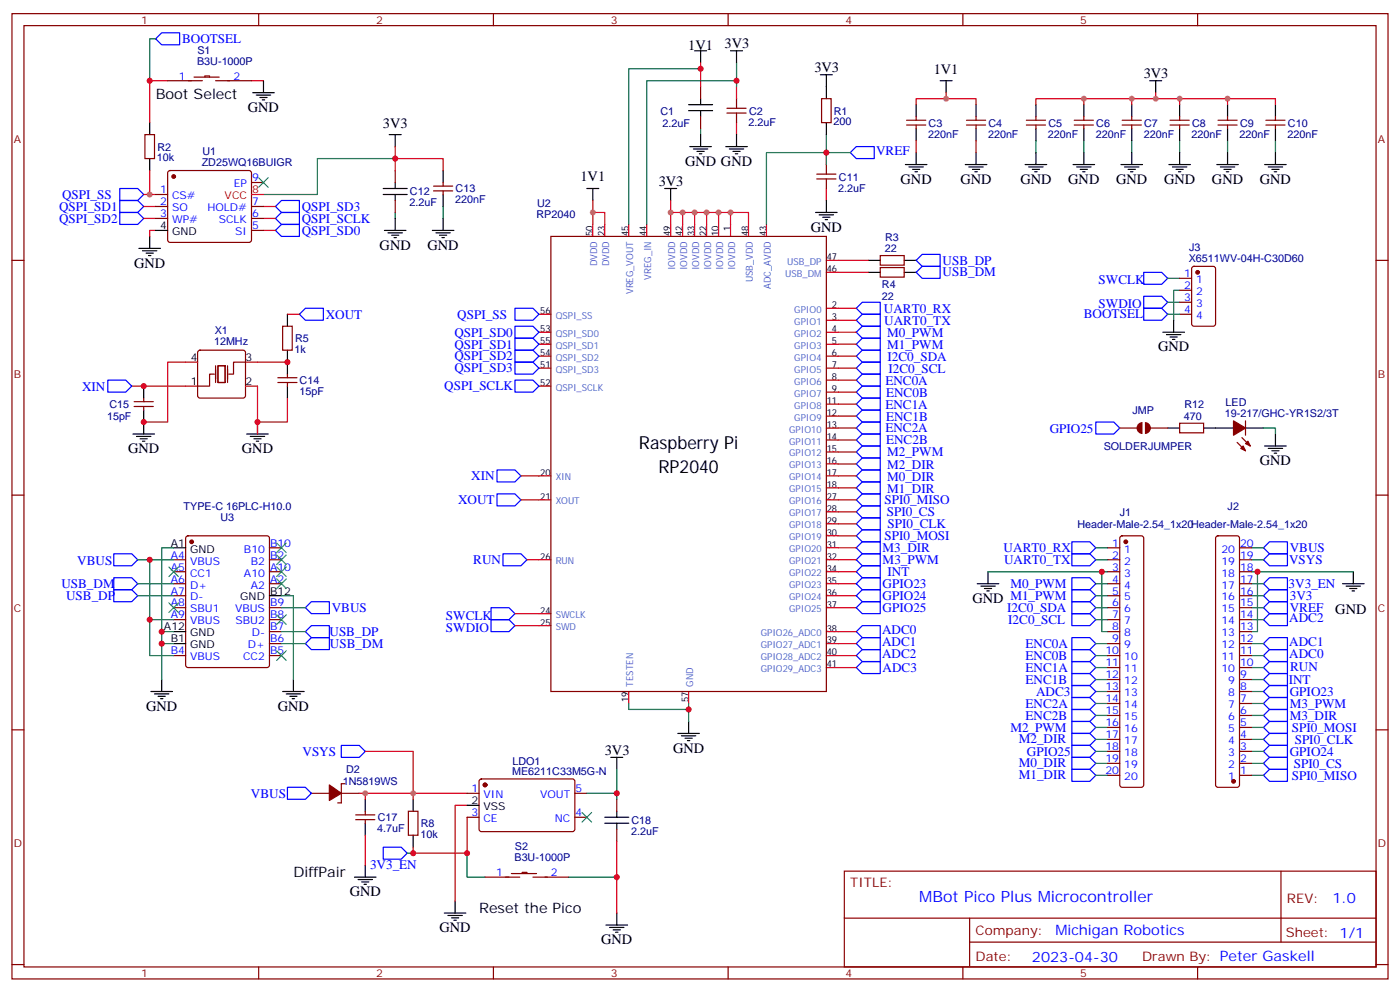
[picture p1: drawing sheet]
<svg xmlns="http://www.w3.org/2000/svg" width="412mm" height="292mm" viewBox="0 0 412 292" stroke-linecap="round" stroke-linejoin="round" font-family="sans-serif">
<g fill="none" stroke="#870000" stroke-width=".35">
<path d="M3.5 4h405.4v284.4h-405.4zM7.1 7.5h398.2v277.3h-398.2zM76.2 4v3.5M145.3 4v3.5M214.5 4v3.5M283.6 4v3.5M352.8 4v3.5M42.7 39.7h2.8v7h-2.8zM206.4 25.5v3.6M206.4 34.4v3.5M214.1 33.3h5.7M214.1 31.9h5.7"/>
<path d="M217 29.1v2.8M217 33.3v2.8M242 29.1h2.8v7h-2.8zM267.1 36.8h5.6M267.1 35.4h5.6M269.9 34.4v1M269.9 36.8v1.1M284.7 36.8h5.6M284.7 35.4h5.6M287.5 34.4v1M287.5 36.8v1.1M302.3 36.8h5.7"/>
<path d="M302.3 35.4h5.7M305.2 34.4v1M305.2 36.8v1.1M316.4 36.8h5.7M316.4 35.4h5.7M319.3 34.4v1M319.3 36.8v1.1M330.6 36.8h5.6M330.6 35.4h5.6M333.4 34.4v1M333.4 36.8v1.1M344.7 36.8h5.6"/>
<path d="M344.7 35.4h5.6M347.5 34.4v1M347.5 36.8v1.1M358.8 36.8h5.6M358.8 35.4h5.6M361.6 34.4v1M361.6 36.8v1.1M372.9 36.8h5.6M372.9 35.4h5.6M375.7 34.4v1M375.7 36.8v1.1M45.9 57.3h3.5"/>
<path d="M49.6 50.4l.5-.2h23.3l.5 .2 .2 .5v19.8l-.3 .5-.4 .2h-23.3l-.5-.2-.2-.5v-19.8zM74.1 53.8h3.5M116.4 50.2v3.6M116.4 59.1v3.5M127.7 56.2h5.6M127.7 54.8h5.6M130.5 53.8v1M130.5 56.2v1.1M240.6 52.7h5.6M240.6 51.3h5.6M243.4 48.5v2.8M243.4 52.7v2.8"/>
<path d="M3.5 76.7h3.6M45.9 60.8h3.5M45.9 64.3h3.5M74.1 60.8h3.5M74.1 64.3h3.5M74.1 67.9h3.5M162.3 69.6h81.1v134.1h-81.1zM259.3 78.8h7v2.8h-7zM259.3 75.3h7v2.8h-7zM405.3 76.7h3.6M83.3 96.1h2.8v7.1h-2.8zM39.5 119.7h5.7"/>
<path d="M39.5 118.3h5.7M42.3 117.3v1M42.3 119.7v1.1M58.4 103.4l.5-.2h12.7l.5 .2 .2 .5v12.7l-.2 .5-.5 .2h-12.7l-.5-.3-.2-.4v-12.7zM63.1 110.2h-1.4v3.5h-3.5M63.5 107.7v5M64.2 107.7h2.1v5h-2.1zM67 107.7v5M72.3 106.7h-3.5v3.5h-1.4M81.8 112.7h5.7M81.8 111.3h5.7M84.7 110.2v1.1"/>
<path d="M84.7 112.7v1M329.8 126.1h5.3M338.7 126.1h5.3M347.5 124.7h7v2.8h-7zM364.4 130.3l2.5 2.5M365.8 128.9l2.5 2.5M366.9 124v4.2M3.5 145.8h3.6M405.3 145.8h3.6M3.5 215h3.6M405.3 215h3.6M91.7 233.7h5.3"/>
<path d="M100.5 233.7h5.3M101.6 230.9h-1.1v5.6h-1M107.6 239v1M120.3 239h2.8v7h-2.8zM137.6 233.7h3.5M141.3 229.7l.5-.3 27.1 .1 .4 .7v14.3l-.7 .5-27.1-.1-.4-.6v-14.1zM169.3 233.7h3.6M181.7 235.4v3.6M104.8 241.4h5.6M104.8 240h5.6M107.6 241.4v1.1M137.6 240.7h3.5"/>
<path d="M169.3 240.7h3.6M181.7 244.3v3.5M248.7 256.6h156.6v28.2h-156.6zM377.3 256.6v20.9M248.7 270.5h156.5M285.6 277.5h119.6M285.6 270.5v14.1M3.5 284.1h3.6M76.2 284.8v3.6M145.3 284.8v3.6M214.5 284.8v3.6M283.6 284.8v3.6"/>
<path d="M352.8 284.8v3.6M405.3 284.1h3.6"/>
</g>
<g fill="none" stroke="#008700" stroke-width=".35">
<path d="M217 18.5v7M206.4 20.2h-21.2v45.9M206.4 37.9v1.8M217 23.8h-26.5v42.3M243.4 39.7v8.8M116.4 46.7h-22.9v10.6h-15.9M250.5 44.9h-24.7v21.2M305.2 41.4v3.5M319.3 41.4v3.5M333.4 41.4v3.5M347.5 41.4v3.5M361.6 41.4v3.5"/>
<path d="M375.7 41.4v3.5M116.4 62.6v1.7M130.5 60.8v3.5M372.2 126.1h3.5v1.7M291 168.4h35.3M322.8 179h3.5M322.8 175.5h3.5M322.8 171.9h3.5M322.8 164.9h3.5M322.8 161.4h3.5M324.6 168.4v17.7h1.7M368.7 179h3.5"/>
<path d="M368.7 175.5h3.5M368.7 171.9h3.5M368.7 164.9h3.5M368.7 161.4h3.5M368.7 168.4h29.9M370.4 168.4v17.7h-1.7M322.8 196.6h3.5M322.8 193.1h3.5M322.8 189.6h3.5M322.8 182.5h3.5M368.7 196.6h3.5M368.7 193.1h3.5"/>
<path d="M368.7 189.6h3.5M368.7 182.5h3.5M322.8 217.8h3.5M322.8 214.3h3.5M322.8 210.7h3.5M322.8 207.2h3.5M322.8 200.2h3.5M322.8 203.7h3.5M368.7 217.8h3.5M368.7 214.3h3.5M368.7 210.7h3.5M368.7 207.2h3.5"/>
<path d="M368.7 200.2h3.5M368.7 203.7h3.5M172.9 233.7h8.8v1.7M181.7 226.6v7.1M322.8 228.4h3.5M322.8 224.9h3.5M322.8 221.3h3.5M368.7 228.4h3.5M368.7 224.9h3.5M368.7 221.3h3.5M119.9 251.3h1.8M137.6 251.3v7.1h5.3"/>
</g>
<g fill="none" stroke="#00f" stroke-width=".35">
<path d="M35.3 59.1h5.3l1.7 1.7-1.7 1.8h-5.3zM35.3 55.5h5.3l1.7 1.8-1.7 1.8h-5.3zM250.5 44.9l1.7-1.7h5.3v3.5h-5.3zM35.3 62.6h5.3l1.7 1.7-1.7 1.8h-5.3zM81.1 60.8l1.8-1.7h5.3v3.5h-5.3zM81.1 67.9l1.8-1.8h5.3v3.5h-5.3zM82.9 62.6h5.3v3.5h-5.3l-1.8-1.8zM271.6 74.9h5.3v3.6h-5.3l-1.7-1.8zM271.6 78.5h5.3v3.5h-5.3l-1.7-1.8zM88.2 92.6l1.8-1.8h5.2v3.5h-5.2zM151.7 90.8h5.3l1.7 1.8-1.7 1.7h-5.3zM151.7 96.1h5.3l1.7 1.8-1.7 1.7h-5.3z"/>
<path d="M151.7 99.6h5.3l1.7 1.8-1.7 1.8h-5.3zM252.2 90.8l1.8-1.8h5.3v3.6h-5.3zM252.2 94.3l1.8-1.7h5.3v3.5h-5.3zM252.2 97.9l1.8-1.8h5.3v3.5h-5.3zM31.7 112h5.3l1.8 1.7-1.8 1.8h-5.3zM151.7 106.7h5.3l1.7 1.7-1.7 1.8h-5.3zM151.7 112h5.3l1.7 1.7-1.7 1.8h-5.3zM151.7 103.2h5.3l1.7 1.7-1.7 1.8h-5.3zM252.2 101.4l1.8-1.8h5.3v3.6h-5.3zM252.2 104.9l1.8-1.7h5.3v3.5h-5.3zM252.2 108.4l1.8-1.7h5.3v3.5h-5.3zM252.2 115.5l1.8-1.8h5.3v3.6h-5.3z"/>
<path d="M252.2 119l1.8-1.7h5.3v3.5h-5.3zM254 110.2h5.3v3.5h-5.3l-1.8-1.7zM146.4 138.4h5.3l1.8 1.8-1.8 1.8h-5.3zM252.2 122.6l1.8-1.8h5.3v3.5h-5.3zM252.2 126.1l1.8-1.8h5.3v3.5h-5.3zM252.2 129.6l1.8-1.8h5.3v3.6h-5.3zM252.2 133.1l1.8-1.7h5.3v3.5h-5.3zM252.2 136.7l1.8-1.8h5.3v3.5h-5.3zM322.8 124.3h5.3l1.7 1.8-1.7 1.7h-5.3zM146.4 145.5h5.3l1.8 1.7-1.8 1.8h-5.3zM252.2 140.2l1.8-1.8h5.3v3.6h-5.3zM252.2 143.7l1.8-1.7h5.3v3.5h-5.3z"/>
<path d="M252.2 147.2l1.8-1.7h5.3v3.5h-5.3zM252.2 150.8l1.8-1.8h5.3v3.5h-5.3zM252.2 157.8l1.8-1.7h5.3v3.5h-5.3zM254 152.5h5.3v3.6h-5.3l-1.8-1.8zM315.7 159.6h5.3l1.8 1.8-1.8 1.7h-5.3zM373.9 159.6h5.3v3.5h-5.3l-1.7-1.7zM90 179l1.7-1.8h5.3v3.6h-5.3zM144.6 179h5.3l1.8 1.8-1.8 1.7h-5.3zM148.2 163.1h5.3l1.7 1.8-1.7 1.8h-5.3zM252.2 161.4l1.8-1.8h5.3v3.5h-5.3zM252.2 164.9l1.8-1.8h5.3v3.6h-5.3zM252.2 168.4l1.8-1.7h5.3v3.5h-5.3z"/>
<path d="M252.2 179l1.8-1.8h5.3v3.6h-5.3zM252.2 175.5l1.8-1.8h5.3v3.5h-5.3zM254 170.2h5.3v3.5h-5.3l-1.8-1.8zM315.7 163.1h5.3l1.8 1.8-1.8 1.8h-5.3zM315.7 170.2h5.3l1.8 1.7-1.8 1.8h-5.3zM315.7 173.7h5.3l1.8 1.8-1.8 1.7h-5.3zM315.7 177.2h5.3l1.8 1.8-1.8 1.8h-5.3zM372.2 164.9l1.7-1.8h5.3v3.6h-5.3zM372.2 179l1.7-1.8h5.3v3.6h-5.3zM373.9 170.2h5.3v3.5h-5.3l-1.7-1.8zM373.9 173.7h5.3v3.5h-5.3l-1.7-1.7zM90 189.6l1.7-1.8h5.3v3.5h-5.3z"/>
<path d="M90 186.1l1.7-1.8h5.3v3.5h-5.3zM144.6 182.5h5.3l1.8 1.8-1.8 1.8h-5.3zM252.2 186.1l1.8-1.8h5.3v3.5h-5.3zM252.2 189.6l1.8-1.8h5.3v3.5h-5.3zM252.2 193.1l1.8-1.8h5.3v3.6h-5.3zM252.2 196.6l1.8-1.7h5.3v3.5h-5.3zM315.7 180.8h5.3l1.8 1.7-1.8 1.8h-5.3zM315.7 187.8h5.3l1.8 1.8-1.8 1.7h-5.3zM315.7 191.3h5.3l1.8 1.8-1.8 1.8h-5.3zM315.7 194.9h5.3l1.8 1.7-1.8 1.8h-5.3zM315.7 198.4h5.3l1.8 1.8-1.8 1.7h-5.3zM372.2 196.6l1.7-1.7h5.3v3.5h-5.3z"/>
<path d="M372.2 189.6l1.7-1.8h5.3v3.5h-5.3zM372.2 182.5l1.7-1.7h5.3v3.5h-5.3zM373.9 191.3h5.3v3.6h-5.3l-1.7-1.8zM100.5 219.6h5.3l1.8 1.7-1.8 1.8h-5.3zM315.7 205.5h5.3l1.8 1.7-1.8 1.8h-5.3zM315.7 209h5.3l1.8 1.7-1.8 1.8h-5.3zM315.7 212.5h5.3l1.8 1.8-1.8 1.7h-5.3zM315.7 216h5.3l1.8 1.8-1.8 1.8h-5.3zM315.7 201.9h5.3l1.8 1.8-1.8 1.8h-5.3zM315.7 219.6h5.3l1.8 1.7-1.8 1.8h-5.3zM372.2 214.3l1.7-1.8h5.3v3.5h-5.3zM372.2 210.7l1.7-1.7h5.3v3.5h-5.3z"/>
<path d="M372.2 200.2l1.7-1.8h5.3v3.5h-5.3zM373.9 216h5.3v3.6h-5.3l-1.7-1.8zM373.9 205.5h5.3v3.5h-5.3l-1.7-1.8zM373.9 201.9h5.3v3.6h-5.3l-1.7-1.8zM315.7 223.1h5.3l1.8 1.8-1.8 1.7h-5.3zM315.7 226.6h5.3l1.8 1.8-1.8 1.8h-5.3zM372.2 228.4l1.7-1.8h5.3v3.6h-5.3zM372.2 224.9l1.7-1.8h5.3v3.5h-5.3zM372.2 221.3l1.7-1.7h5.3v3.5h-5.3zM112.9 249.6h5.3l1.7 1.7-1.7 1.8h-5.3z"/>
</g>
<g fill="#870000" stroke="#870000" stroke-width=".35">
<path d="M97 231.2l3.5 2.5-3.5 2.1z"/>
<path d="M363.4 124l3.5 2.1-3.5 2.1z"/>
<path d="M366.9 130.7l.7-.7 .7 1.4z"/>
<path d="M366.2 131.4l.7 1.4-1.4-.7z"/>
<circle cx="142.9" cy="231.2" r=".53"/>
<circle cx="51.2" cy="52" r=".53"/>
</g>
<g fill="none" stroke="#000" stroke-width=".35">
<path d="M204.6 15h3.5M206.4 15v3.5M215.2 15h3.5M217 15v3.5M44.1 36.1v3.6M74.4 27.3h6.4M75.5 28h4.2M76.6 28.7h2.1M77.3 29.4h.7M77.6 23.8v3.5M114.7 39.7h3.5M116.4 39.7v3.5"/>
<path d="M202.8 32.6h7.1M202.8 30.8h7.1M206.4 29.1v1.7M206.4 32.6v1.8M206.4 39.7v3.5M217 39.7v3.5M241.7 22h3.5M243.4 22v7.1M243.4 36.1v3.6M269.9 30.8v3.6M269.9 37.9v3.5M276.9 23.8h3.6"/>
<path d="M278.7 23.8v3.5M287.5 30.8v3.6M287.5 37.9v3.5M305.2 30.8v3.6M305.2 37.9v3.5M319.3 30.8v3.6M319.3 37.9v3.5M333.4 30.8v3.6M333.4 37.9v3.5M338.7 23.8h3.5M340.4 23.8v3.5M347.5 30.8v3.6"/>
<path d="M347.5 37.9v3.5M361.6 30.8v3.6M361.6 37.9v3.5M375.7 30.8v3.6M375.7 37.9v3.5M44.1 46.7v3.5M112.9 57.3h7M112.9 55.5h7M116.4 53.8v1.7M116.4 57.3v1.8M130.5 50.2v3.6M130.5 57.3v3.5"/>
<path d="M172.9 55.5h3.5M174.6 55.5v3.6M195.8 55.5h3.5M197.6 55.5v3.6M203.2 43.2h6.3M204.3 43.9h4.2M205.3 44.6h2.1M206 45.3h.7M213.8 43.2h6.3M214.8 43.9h4.3M215.9 44.6h2.1M216.6 45.3h.7"/>
<path d="M243.4 59.1v3.5M266.7 48.5h6.3M267.8 49.2h4.2M268.8 49.9h2.1M269.5 50.6h.7M269.9 44.9v3.6M284.3 48.5h6.4M285.4 49.2h4.2M286.5 49.9h2.1M287.2 50.6h.7M287.5 44.9v3.6M302 48.5h6.3"/>
<path d="M303 49.2h4.3M304.1 49.9h2.1M304.8 50.6h.7M305.2 44.9v3.6M316.1 48.5h6.3M317.1 49.2h4.3M318.2 49.9h2.1M318.9 50.6h.7M319.3 44.9v3.6M330.2 48.5h6.3M331.3 49.2h4.2M332.3 49.9h2.1"/>
<path d="M333 50.6h.7M333.4 44.9v3.6M344.3 48.5h6.4M345.4 49.2h4.2M346.4 49.9h2.1M347.1 50.6h.7M347.5 44.9v3.6M358.4 48.5h6.4M359.5 49.2h4.2M360.5 49.9h2.2M361.2 50.6h.7M361.6 44.9v3.6"/>
<path d="M372.5 48.5h6.4M373.6 49.2h4.2M374.6 49.9h2.2M375.4 50.6h.7M375.7 44.9v3.6M40.9 73.2h6.4M42 73.9h4.2M43 74.6h2.2M43.7 75.3h.7M44.1 69.6v3.6M45.9 67.9h3.5M113.2 67.9h6.4"/>
<path d="M114.3 68.6h4.2M115.4 69.3h2.1M116.1 70h.7M116.4 64.3v3.6M127.4 67.9h6.3M128.4 68.6h4.2M129.5 69.3h2.1M130.2 70h.7M130.5 64.3v3.6M240.2 62.6h6.4M241.3 63.3h4.2M242.4 64h2.1"/>
<path d="M243.1 64.7h.7M255.8 76.7h3.5M266.3 76.7h3.6M84.7 92.6v3.5M255.8 80.2h3.5M266.3 80.2h3.6M42.3 113.7v3.6M84.7 103.2v7M84.7 113.7v3.6M39.2 127.8h6.3M40.2 128.6h4.2M41.3 129.3h2.1"/>
<path d="M42 130h.7M42.3 120.8v7M72.7 127.8h6.3M73.7 128.6h4.3M74.8 129.3h2.1M75.5 130h.7M75.8 124.3v3.5M344 126.1h3.5M354.5 126.1h8.9M366.9 126.1h5.3M372.5 131.4h6.4M373.6 132.1h4.2"/>
<path d="M374.6 132.8h2.2M375.4 133.5h.7M375.7 127.8v3.6M287.9 171.9h6.3M288.9 172.6h4.3M290 173.4h2.1M290.7 174.1h.7M291 168.4v3.5M395.5 171.9h6.3M396.5 172.6h4.3M397.6 173.4h2.1M398.3 174.1h.7"/>
<path d="M398.6 168.4v3.5M44.4 203.7h6.4M45.5 204.4h4.2M46.6 205.1h2.1M47.3 205.8h.7M47.6 200.2v3.5M199.7 216h6.3M200.7 216.7h4.3M201.8 217.5h2.1M202.5 218.2h.7M202.8 212.5v3.5M107.6 235.4v3.6"/>
<path d="M121.7 235.4v3.6M137.6 237.2h3.5M179.9 223.1h3.5M181.7 223.1v3.5M181.7 239v1.7M104.4 258.4h6.4M105.5 259.1h4.2M106.5 259.8h2.2M107.6 242.5v3.5M107.6 254.8v3.6M121.7 246v3.6M178.2 242.5h7"/>
<path d="M178.2 240.7h7M181.7 242.5v1.8M107.2 260.5h.7M130.9 269h6.3M131.9 269.7h4.3M133 270.4h2.1M133.7 271.1h.7M134.1 265.4v3.6M178.5 272.5h6.4M179.6 273.2h4.2M180.6 273.9h2.1M181.3 274.6h.7"/>
<path d="M181.7 269v3.5"/>
</g>
<g fill="none" stroke="#f00" stroke-width=".35">
<path d="M217 25.5v3.6M217 36.1v3.6M74.1 57.3h3.5M243.4 44.9v3.6M243.4 55.5v3.6M174.6 66.1v3.5M178.2 66.1v3.5M185.2 66.1v3.5M190.5 66.1v3.5M197.6 66.1v3.5M201.1 66.1v3.5M204.6 66.1v3.5"/>
<path d="M208.1 66.1v3.5M211.7 66.1v3.5M215.2 66.1v3.5M220.5 66.1v3.5M225.8 66.1v3.5M243.4 76.7h3.5M158.7 92.6h3.6M158.7 97.9h3.6M243.4 97.9h3.5M243.4 80.2h3.5M243.4 94.3h3.5M243.4 90.8h3.5"/>
<path d="M54.7 113.7h3.5M54.7 106.7h3.5M72.3 113.7h3.5M72.3 106.7h3.5M158.7 108.4h3.6M158.7 104.9h3.6M158.7 101.4h3.6M158.7 113.7h3.6M243.4 115.5h3.5M243.4 112h3.5M243.4 108.4h3.5M243.4 104.9h3.5"/>
<path d="M243.4 101.4h3.5M243.4 119h3.5M243.4 136.7h3.5M243.4 133.1h3.5M243.4 129.6h3.5M243.4 126.1h3.5M243.4 122.6h3.5M158.7 147.2h3.6M158.7 140.2h3.6M243.4 157.8h3.5M243.4 154.3h3.5M243.4 150.8h3.5"/>
<path d="M243.4 147.2h3.5M243.4 140.2h3.5M243.4 143.7h3.5M158.7 164.9h3.6M243.4 179h3.5M243.4 175.5h3.5M243.4 171.9h3.5M243.4 168.4h3.5M243.4 164.9h3.5M243.4 161.4h3.5M158.7 184.3h3.6M158.7 180.8h3.6"/>
<path d="M243.4 196.6h3.5M243.4 193.1h3.5M243.4 189.6h3.5M243.4 186.1h3.5M185.2 203.7v3.5M202.8 203.7v3.5"/>
</g>
<g fill="none" stroke="#c00" stroke-width=".35">
<path d="M206.4 18.5v7M49.4 23.8h-5.3v12.3M74.1 23.8h3.5M269.9 30.8v-1.7h17.6v1.7M278.7 27.3v1.8M305.2 30.8v-1.7h14.1v1.7M319.3 29.1h14.1v1.7M333.4 29.1h14.1v1.7M340.4 27.3v1.8M347.5 29.1h14.1v1.7M361.6 29.1h14.1v1.7M42.3 57.3h3.6"/>
<path d="M44.1 50.2v7.1M116.4 50.2v-3.5h14.1v3.5M116.4 43.2v3.5M174.6 59.1v7M197.6 59.1v7M269.9 41.4v3.5M287.5 41.4v3.5M42.3 60.8h3.6M42.3 64.3h3.6M45.9 67.9h-1.8v1.7M77.6 60.8h3.5M77.6 64.3h3.5"/>
<path d="M77.6 67.9h3.5M174.6 62.6h3.6v3.5M197.6 62.6h3.5v3.5M201.1 62.6h3.5v3.5M204.6 62.6h3.5v3.5M208.1 62.6h3.6v3.5M211.7 62.6h3.5v3.5M215.2 62.6h5.3v3.5M246.9 76.7h8.9M84.7 92.6h3.5M246.9 90.8h5.3M246.9 94.3h5.3"/>
<path d="M246.9 97.9h5.3M246.9 80.2h8.9M38.8 113.7h15.9M54.7 106.7h-5.3v17.6h-7.1M75.8 106.7h8.9M75.8 113.7v10.6M84.7 117.3v7h-8.9v3.5M246.9 101.4h5.3M246.9 104.9h5.3M246.9 108.4h5.3M246.9 112h5.3M246.9 115.5h5.3"/>
<path d="M246.9 119h5.3M246.9 122.6h5.3M246.9 126.1h5.3M246.9 129.6h5.3M246.9 133.1h5.3M246.9 136.7h5.3M153.5 140.2h5.2M153.5 147.2h5.2M246.9 140.2h5.3M246.9 143.7h5.3M246.9 157.8h5.3M246.9 154.3h5.3"/>
<path d="M246.9 150.8h5.3M246.9 147.2h5.3M155.2 164.9h3.5M246.9 164.9h5.3M246.9 168.4h5.3M246.9 161.4h5.3M246.9 171.9h5.3M246.9 175.5h5.3M246.9 179h5.3M151.7 180.8h7M151.7 184.3h7M246.9 186.1h5.3"/>
<path d="M246.9 189.6h5.3M246.9 193.1h5.3M246.9 196.6h5.3M105.8 233.7h1.8v1.7M107.6 221.3h14.1v14.1M107.6 233.7h30M137.6 237.2h-3.5v28.2M107.6 246v8.8M137.6 240.7v10.6h-15.9v-1.7M181.7 247.8v21.2"/>
</g>
<path d="M76.2 52.4l2.8 2.8M79 52.4l-2.8 2.8M171.4 239.3l2.9 2.8M174.3 239.3l-2.9 2.8" fill="none" stroke="#3c3" stroke-width=".35"/>
<g fill="#870000">
<path d="M337.3 124.3a1.76 1.76 0 0 1 1.7 1.8 1.76 1.76 0 0 1-1.7 1.7z"/>
<path d="M335.3 124.8l1.2-.5v3.5a1.76 1.76 0 0 1-1.6-1 1.76 1.76 0 0 1 .4-2z"/>
</g>
<path d="M45.9 11.4l1.7-1.7h5.3v3.5h-5.3zM336.9 80.2h5.3l1.8 1.8-1.8 1.7h-5.3zM336.9 87.3h5.3l1.8 1.7-1.8 1.8h-5.3zM336.9 90.8h5.3l1.8 1.8-1.8 1.7h-5.3zM33.5 173.7h5.3l1.8 1.8-1.8 1.7h-5.3zM33.5 170.2h5.3l1.8 1.7-1.8 1.8h-5.3zM33.5 163.1h5.3l1.8 1.8-1.8 1.8h-5.3zM84.7 231.9h5.3l1.7 1.8-1.7 1.7h-5.3z" fill="none" stroke="#00f" stroke-width=".35"/>
<g fill="none" stroke="#000" stroke-width=".35">
<path d="M342.5 97.9h6.4M343.6 98.6h4.2M344.7 99.3h2.1M345.4 100h.7M345.7 94.3v3.6M51.2 161.4h3.5M79.4 175.5h3.5M51.2 189.6h3.5M51.2 186.1h3.5M83.3 203.7h6.3M84.3 204.4h4.2M85.4 205.1h2.1"/>
<path d="M86.1 205.8h.7M86.4 200.2v3.5"/>
</g>
<g fill="none" stroke="#008700" stroke-width=".35">
<path d="M45.9 11.4h-1.8v12.4M344 89h3.5M344 82h3.5M344 92.6h3.5M347.5 85.5h-1.8v8.8M40.6 171.9h10.6M40.6 175.5h10.6M40.6 164.9h10.6M44.1 164.9v17.6h7.1M51.2 161.4h-3.6v24.7M82.9 175.5h3.5v24.7M82.9 179h7.1"/>
<path d="M44.1 182.5v10.6h7.1M51.2 189.6h-3.6v10.6M51.2 186.1h-3.6v3.5M82.9 186.1h7.1M82.9 189.6h7.1M185.2 207.2v1.8h17.6M202.8 207.2v5.3M167.6 258.4h14.1"/>
</g>
<g fill="none" stroke="#870000" stroke-width=".35">
<path d="M49.4 23.8h10.2M57.1 22.7h7.5M60.3 22.7v-.3h1.4v.3M63.5 23.8h10.6M351.2 78.7l.5-.2h5.7l.6 .4 .1 16.5-.5 .6-5.9 .1-.6-.5-.1-16.4zM347.5 82h3.5M347.5 85.5h3.5M347.5 89h3.5M347.5 92.6h3.5M54.9 158l.5-.2h23.3l.6 .5 .1 37.6-.5 .7h-23.5l-.7-.4v-37.7zM330.1 158l.5-.2h5.6l.5 .2 .2 .5v72.7l-.2 .5-.5 .2h-5.6l-.5-.2-.3-.5v-72.7zM358.3 158l.5-.2h5.6l.5 .2 .2 .5v72.7l-.2 .5-.5 .2h-5.6l-.5-.2-.2-.5v-72.7z"/>
<path d="M51.2 164.9h3.5M51.2 168.4h3.5M51.2 171.9h3.5M51.2 175.5h3.5M51.2 179h3.5M79.4 161.4h3.5M79.4 164.9h3.5M79.4 168.4h3.5M79.4 171.9h3.5M79.4 179h3.5M326.3 161.4h3.5M326.3 164.9h3.5"/>
<path d="M326.3 168.4h3.5M326.3 171.9h3.5M326.3 175.5h3.5M326.3 179h3.5M365.1 161.4h3.6M365.1 164.9h3.6M365.1 168.4h3.6M365.1 171.9h3.6M365.1 175.5h3.6M365.1 179h3.6M51.2 182.5h3.5M51.2 193.1h3.5"/>
<path d="M79.4 182.5h3.5M79.4 186.1h3.5M79.4 189.6h3.5M79.4 193.1h3.5M326.3 182.5h3.5M326.3 186.1h3.5M326.3 189.6h3.5M326.3 193.1h3.5M326.3 196.6h3.5M365.1 182.5h3.6M365.1 186.1h3.6M365.1 189.6h3.6"/>
<path d="M365.1 193.1h3.6M365.1 196.6h3.6M326.3 200.2h3.5M326.3 203.7h3.5M326.3 207.2h3.5M326.3 210.7h3.5M326.3 214.3h3.5M326.3 217.8h3.5M365.1 200.2h3.6M365.1 203.7h3.6M365.1 207.2h3.6M365.1 210.7h3.6"/>
<path d="M365.1 214.3h3.6M365.1 217.8h3.6M326.3 221.3h3.5M326.3 224.9h3.5M326.3 228.4h3.5M365.1 221.3h3.6M365.1 224.9h3.6M365.1 228.4h3.6M142.9 258.4h10.2M150.6 257.3h7.4M153.8 257.3v-.3h1.4v.3M157 258.4h10.6"/>
</g>
<g fill="#870000" stroke="#870000" stroke-width=".35">
<circle cx="331.6" cy="159.6" r=".53"/>
<circle cx="363.4" cy="230.2" r=".53"/>
<circle cx="56.4" cy="159.6" r=".53"/>
<circle cx="352.8" cy="80.2" r=".53"/>
</g>
<g fill="none" stroke="#3c3" stroke-width=".35">
<path d="M81.5 159.9l2.8 2.9M84.3 159.9l-2.8 2.9M49.7 167l2.9 2.8M49.7 177.6l2.9 2.8M52.6 167l-2.9 2.8M52.6 177.6l-2.9 2.8M81.5 163.5l2.8 2.8M81.5 167l2.8 2.8M81.5 170.5l2.8 2.9M84.3 163.5l-2.8 2.8M84.3 167l-2.8 2.8M84.3 170.5l-2.8 2.9"/>
<path d="M81.5 191.7l2.8 2.8M81.5 181.1l2.8 2.8M84.3 191.7l-2.8 2.8M84.3 181.1l-2.8 2.8"/>
</g>
<g fill="#c00">
<circle cx="137.6" cy="251.3" r=".88"/>
<circle cx="84.7" cy="106.7" r=".88"/>
<circle cx="42.3" cy="113.7" r=".88"/>
</g>
<g fill="#f0c">
<circle cx="319.3" cy="29.1" r=".88"/>
<circle cx="333.4" cy="29.1" r=".88"/>
<circle cx="347.5" cy="29.1" r=".88"/>
<circle cx="361.6" cy="29.1" r=".88"/>
<circle cx="340.4" cy="29.1" r=".88"/>
<circle cx="278.7" cy="29.1" r=".88"/>
<circle cx="174.6" cy="62.6" r=".88"/>
<circle cx="197.6" cy="62.6" r=".88"/>
<circle cx="201.1" cy="62.6" r=".88"/>
<circle cx="204.6" cy="62.6" r=".88"/>
<circle cx="208.1" cy="62.6" r=".88"/>
<circle cx="211.7" cy="62.6" r=".88"/>
<circle cx="215.2" cy="62.6" r=".88"/>
<circle cx="44.1" cy="57.3" r=".88"/>
<circle cx="107.6" cy="233.7" r=".88"/>
<circle cx="121.7" cy="233.7" r=".88"/>
</g>
<g fill="#c00">
<circle cx="121.7" cy="251.3" r=".88"/>
<circle cx="217" cy="23.8" r=".88"/>
<circle cx="206.4" cy="20.2" r=".88"/>
<circle cx="116.4" cy="46.7" r=".88"/>
<circle cx="243.4" cy="44.9" r=".88"/>
<circle cx="181.7" cy="233.7" r=".88"/>
<circle cx="324.6" cy="168.4" r=".88"/>
<circle cx="370.4" cy="168.4" r=".88"/>
<circle cx="202.8" cy="209" r=".88"/>
<circle cx="181.7" cy="258.4" r=".88"/>
<circle cx="75.8" cy="124.3" r=".88"/>
<circle cx="42.3" cy="124.3" r=".88"/>
<circle cx="47.6" cy="189.6" r=".88"/>
<circle cx="47.6" cy="186.1" r=".88"/>
<circle cx="44.1" cy="164.9" r=".88"/>
<circle cx="44.1" cy="182.5" r=".88"/>
<circle cx="44.1" cy="23.8" r=".88"/>
</g>
<g font-size="5.3">
<text x="188.2" y="132.3">Raspberry Pi</text>
<text x="194" y="139.3">RP2040</text>
</g>
<text font-size="4.6" fill="#00f" x="270.8" y="265.6">MBot Pico Plus Microcontroller</text>
<g font-size="4.2">
<text x="202.7" y="14.6">1V1</text>
<text x="213.4" y="14.3">3V3</text>
<text x="239.9" y="21.3">3V3</text>
<text x="275.1" y="21.7">1V1</text>
<text x="336.9" y="23.1">3V3</text>
<text x="45.9" y="29.1">Boot Select</text>
<text x="73" y="32.9">GND</text>
<text x="112.8" y="37.6">3V3</text>
<text x="171" y="53.5">1V1</text>
<text x="201.8" y="48.8">GND GND</text>
<text x="194" y="54.8">3V3</text>
<text x="265.3" y="54.1">GND</text>
<text x="282.9" y="54.1">GND</text>
<text x="300.6" y="54.1">GND</text>
<text x="314.7" y="54.1">GND</text>
<text x="328.8" y="54.1">GND</text>
<text x="342.9" y="54.1">GND</text>
<text x="357" y="54.1">GND</text>
<text x="371.1" y="54.1">GND</text>
<text x="238.8" y="68.2">GND</text>
<text x="111.8" y="73.5">GND</text>
<text x="125.9" y="73.5">GND</text>
<text x="39.5" y="78.8">GND</text>
<text x="341.1" y="103.5">GND</text>
<text x="37.7" y="133.5">GND</text>
<text x="71.3" y="133.5">GND</text>
<text x="371.1" y="137">GND</text>
<text x="286.5" y="177.6">GND M1_PWM</text>
<text x="393.3" y="180.8">GND</text>
<text x="43" y="209.3">GND</text>
<text x="81.8" y="209.3">GND</text>
<text x="198.3" y="221.7">GND</text>
<text x="178.2" y="222.4">3V3</text>
<text x="86.4" y="258.4">DiffPair</text>
<text x="103" y="264">GND</text>
<text x="141.1" y="269">Reset the Pico</text>
<text x="129.5" y="274.6">GND</text>
<text x="177.1" y="278.1">GND</text>
</g>
<g font-size="4.2" fill="#00f">
<text x="392.5" y="265.9">1.0</text>
<text x="310.9" y="275.4">Michigan Robotics</text>
<text x="304" y="283.2">2023-04-30</text>
</g>
<g font-size="3.9" fill="#00f">
<text x="53.6" y="12.8">BOOTSEL</text>
<text x="258.1" y="45.7">VREF</text>
<text x="18.3" y="58.7">QSPI_SS</text>
<text x="17.4" y="62.1">QSPI_SD1</text>
<text x="17.4" y="65.6">QSPI_SD2</text>
<text x="88.9" y="65.7">QSPI_SCLK</text>
<text x="88.9" y="62.2">QSPI_SD3</text>
<text x="88.9" y="69.3">QSPI_SD0</text>
<text x="277.6" y="77.9">USB_DP</text>
<text x="277.6" y="81.4">USB_DM</text>
<text x="323.6" y="83.7">SWCLK</text>
<text x="96" y="93.8">XOUT</text>
<text x="134.7" y="93.9">QSPI_SS</text>
<text x="260.4" y="92.1">UART0_RX</text>
<text x="260.5" y="95.6">UART0_TX</text>
<text x="319.3" y="93.7">BOOTSEL</text>
<text x="323.6" y="90.8">SWDIO</text>
<text x="133.8" y="99.1">QSPI_SD0</text>
<text x="261.3" y="99.2">M0_PWM</text>
<text x="133.8" y="102.7">QSPI_SD1</text>
<text x="133.8" y="106.2">QSPI_SD2</text>
<text x="261.3" y="102.7">M1_PWM</text>
<text x="261.4" y="106.2">I2C0_SDA</text>
<text x="133.8" y="109.7">QSPI_SD3</text>
<text x="260.8" y="113.3">ENC0A</text>
<text x="261.7" y="109.7">I2C0_SCL</text>
<text x="24.2" y="115.1">XIN</text>
<text x="130.8" y="115">QSPI_SCLK</text>
<text x="261" y="116.8">ENC0B</text>
<text x="260.8" y="120.3">ENC1A</text>
<text x="261" y="123.9">ENC1B</text>
<text x="260.8" y="127.4">ENC2A</text>
<text x="261" y="130.9">ENC2B</text>
<text x="309.2" y="127.4">GPIO25</text>
<text x="261.3" y="134.5">M2_PWM</text>
<text x="138.8" y="141.5">XIN</text>
<text x="261.3" y="138">M2_DIR</text>
<text x="261.3" y="141.6">M0_DIR</text>
<text x="134.9" y="148.5">XOUT</text>
<text x="260.6" y="148.5">SPI0_MISO</text>
<text x="261.3" y="145.1">M1_DIR</text>
<text x="261.2" y="152">SPI0_CS</text>
<text x="261.4" y="155.5">SPI0_CLK</text>
<text x="260.5" y="159.1">SPI0_MOSI</text>
<text x="22.8" y="166.3">VBUS</text>
<text x="139.4" y="166.2">RUN</text>
<text x="260" y="162.6">M3_DIR</text>
<text x="260" y="166.2">M3_PWM</text>
<text x="295.6" y="162.6">UART0_RX</text>
<text x="295.8" y="166.2">UART0_TX</text>
<text x="379.7" y="166.2">VSYS</text>
<text x="379.9" y="162.6">VBUS</text>
<text x="18.1" y="173.3">USB_DM</text>
<text x="260" y="173.3">GPIO23</text>
<text x="261.4" y="169.7">INT</text>
<text x="297.6" y="173.2">M0_PWM</text>
<text x="379.6" y="173.2">3V3_EN</text>
<text x="19.5" y="176.7">USB_DP</text>
<text x="260" y="176.8">GPIO24</text>
<text x="379.9" y="176.8">3V3</text>
<text x="97.7" y="180.2">VBUS</text>
<text x="131.4" y="182.5">SWCLK</text>
<text x="260" y="180.3">GPIO25</text>
<text x="296.7" y="180.3">I2C0_SDA</text>
<text x="297" y="183.8">I2C0_SCL</text>
<text x="379.8" y="183.3">ADC2</text>
<text x="379.9" y="180.3">VREF</text>
<text x="97.1" y="187.4">USB_DP</text>
<text x="97.2" y="190.8">USB_DM</text>
<text x="131.4" y="186.1">SWDIO</text>
<text x="259.8" y="186.8">ADC0</text>
<text x="259.8" y="190.4">ADC1</text>
<text x="302.1" y="190.8">ENC0A</text>
<text x="379.8" y="190.4">ADC1</text>
<text x="259.8" y="193.9">ADC2</text>
<text x="260" y="197.9">ADC3</text>
<text x="302.1" y="194.4">ENC0B</text>
<text x="302.1" y="197.9">ENC1A</text>
<text x="379.8" y="193.9">ADC0</text>
<text x="380" y="197.8">RUN</text>
<text x="302.1" y="201.4">ENC1B</text>
<text x="379.6" y="201.5">INT</text>
<text x="302.1" y="208.5">ENC2A</text>
<text x="305.2" y="205">ADC3</text>
<text x="379.9" y="205">GPIO23</text>
<text x="379.9" y="208.5">M3_PWM</text>
<text x="297.6" y="215.5">M2_PWM</text>
<text x="302.1" y="212">ENC2B</text>
<text x="379.9" y="212">M3_DIR</text>
<text x="380.5" y="215.5">SPI0_MOSI</text>
<text x="300.1" y="219">M2_DIR</text>
<text x="381.4" y="219">SPI0_CLK</text>
<text x="89.1" y="222.6">VSYS</text>
<text x="300.1" y="226.1">M0_DIR</text>
<text x="302.5" y="222.6">GPIO25</text>
<text x="379.9" y="222.7">GPIO24</text>
<text x="381.2" y="226.1">SPI0_CS</text>
<text x="300.1" y="229.6">M1_DIR</text>
<text x="380.5" y="229.6">SPI0_MISO</text>
<text x="73.9" y="235">VBUS</text>
<text x="109" y="256.1">3V3_EN</text>
</g>
<g font-size="3.9" fill="#800">
<text x="250.5" y="261.2">TITLE:</text>
<text x="379.1" y="265.9">REV:</text>
<text x="287.4" y="275.4">Company:</text>
<text x="378.7" y="276">Sheet: 1/1</text>
<text x="287.4" y="283.1">Date:</text>
<text x="336.4" y="283.2">Drawn By: Peter Gaskell</text>
</g>
<g font-size="3.2" fill="#800">
<text x="41.6" y="7">1</text>
<text x="110.8" y="7">2</text>
<text x="179.9" y="7">3</text>
<text x="249.1" y="7">4</text>
<text x="318.2" y="7">5</text>
<text x="4.1" y="42.1">A</text>
<text x="405.9" y="42.1">A</text>
<text x="4.1" y="111.3">B</text>
<text x="405.9" y="111.3">B</text>
<text x="4.1" y="180.4">C</text>
<text x="405.9" y="180.4">C</text>
<text x="4.1" y="249.6">D</text>
<text x="405.9" y="249.6">D</text>
<text x="41.6" y="287.8">1</text>
<text x="110.8" y="287.8">2</text>
<text x="179.9" y="287.8">3</text>
<text x="249.1" y="287.8">4</text>
<text x="318.2" y="287.8">5</text>
</g>
<g font-size="3.2" fill="#000080">
<text x="58.2" y="15.9">S1</text>
<text x="58.1" y="19">B3U-1000P</text>
<text x="194.5" y="33.7">C1</text>
<text x="220.7" y="33.8">C2</text>
<text x="245.6" y="33.7">R1</text>
<text x="195.1" y="37.3">2.2uF</text>
<text x="220.5" y="37">2.2uF</text>
<text x="245.5" y="36.9">200</text>
<text x="273.4" y="40.5">220nF</text>
<text x="273.6" y="37.3">C3</text>
<text x="291" y="40.5">220nF</text>
<text x="291.2" y="37.3">C4</text>
<text x="308.7" y="40.5">220nF</text>
<text x="308.8" y="37.3">C5</text>
<text x="322.8" y="40.5">220nF</text>
<text x="322.9" y="37.3">C6</text>
<text x="336.9" y="40.5">220nF</text>
<text x="337.1" y="37.3">C7</text>
<text x="351" y="40.5">220nF</text>
<text x="351.2" y="37.3">C8</text>
<text x="365.1" y="40.5">220nF</text>
<text x="365.3" y="37.3">C9</text>
<text x="379.2" y="40.5">220nF</text>
<text x="379.4" y="37.3">C10</text>
<text x="46.2" y="47.6">10k</text>
<text x="46.4" y="44.4">R2</text>
<text x="59.6" y="45.6">U1</text>
<text x="59.4" y="48.9">ZD25WQ16BUIGR</text>
<text x="247.1" y="53.2">C11</text>
<text x="120.8" y="57.6">C12</text>
<text x="134.1" y="59.9">220nF</text>
<text x="134.2" y="56.7">C13</text>
<text x="246.9" y="56.4">2.2uF</text>
<text x="120.6" y="60.7">2.2uF</text>
<text x="158" y="64.3">RP2040</text>
<text x="158.2" y="61.1">U2</text>
<text x="260.7" y="71">R3</text>
<text x="260.6" y="74.2">22</text>
<text x="350.2" y="77.2">X6511WV-04H-C30D60</text>
<text x="350.3" y="74">J3</text>
<text x="259.8" y="88.4">22</text>
<text x="259.8" y="84.9">R4</text>
<text x="63" y="101.8">12MHz</text>
<text x="63.2" y="98.5">X1</text>
<text x="86.9" y="100.8">R5</text>
<text x="86.8" y="104">1k</text>
<text x="88.3" y="113.1">C14</text>
<text x="88.2" y="116.3">15pF</text>
<text x="361" y="119.7">LED</text>
<text x="31.5" y="123.7">15pF</text>
<text x="32.3" y="120.2">C15</text>
<text x="333.6" y="122">JMP</text>
<text x="348.7" y="123.6">470</text>
<text x="348.9" y="120.3">R12</text>
<text x="360.8" y="122.9">19-217/GHC-YR1S2/3T</text>
<text x="325.1" y="132.5">SOLDERJUMPER</text>
<text x="54.1" y="150.2">TYPE-C 16PLC-H10.0</text>
<text x="64.9" y="153.6">U3</text>
<text x="317.4" y="155.5">Header-Male-2.54_1x20Header-Male-2.54_1x20</text>
<text x="329.9" y="152">J1</text>
<text x="361.6" y="150.2">J2</text>
<text x="102" y="227.8">D2</text>
<text x="150.9" y="225.2">LDO1</text>
<text x="100.9" y="231.3">1N5819WS</text>
<text x="150.9" y="228.4">ME6211C33M5G-N</text>
<text x="111.1" y="245.1">4.7uF</text>
<text x="111.3" y="241.9">C17</text>
<text x="124" y="243.7">R8</text>
<text x="185.9" y="246">2.2uF</text>
<text x="186" y="242.8">C18</text>
<text x="123.8" y="246.9">10k</text>
<text x="151.7" y="250.4">S2</text>
<text x="151.5" y="253.6">B3U-1000P</text>
</g>
<g font-size="3.2" fill="#00f">
<text x="52.7" y="23.4">1</text>
<text x="68.8" y="23.4">2</text>
<text x="74.3" y="53.4">9</text>
<text x="47.2" y="56.9">1</text>
<text x="50.7" y="58.7">CS#</text>
<text x="68.9" y="55.2">EP</text>
<text x="47.2" y="60.5">2</text>
<text x="47.2" y="64">3</text>
<text x="50.7" y="62.2">SO</text>
<text x="50.7" y="65.8">WP#</text>
<text x="61.1" y="62.2">HOLD#</text>
<text x="64.4" y="65.8">SCLK</text>
<text x="74.3" y="64">6</text>
<text x="74.3" y="60.5">7</text>
<text x="69.3" y="69.3">SI</text>
<text x="74.3" y="67.5">5</text>
<text x="348.8" y="81.6">1</text>
<text x="352.3" y="83.4">1</text>
<text x="348.8" y="85.2">2</text>
<text x="348.8" y="88.7">3</text>
<text x="352.3" y="86.9">2</text>
<text x="348.8" y="92.2">4</text>
<text x="352.3" y="90.5">3</text>
<text x="352.3" y="94">4</text>
<text x="79.6" y="161">B10</text>
<text x="327.7" y="161">1</text>
<text x="365.3" y="161">20</text>
<text x="50.3" y="164.5">A4</text>
<text x="56" y="166.3">VBUS</text>
<text x="71.9" y="162.8">B10</text>
<text x="73.9" y="166.3">B2</text>
<text x="79.6" y="164.5">B2</text>
<text x="327.7" y="164.5">2</text>
<text x="331.2" y="162.8">1</text>
<text x="331.2" y="166.3">2</text>
<text x="359.8" y="166.3">19</text>
<text x="359.8" y="162.8">20</text>
<text x="365.3" y="164.5">19</text>
<text x="50.3" y="171.6">A6</text>
<text x="50.3" y="168.1">A5</text>
<text x="56" y="173.4">D+</text>
<text x="56" y="169.8">CC1</text>
<text x="71.9" y="169.8">A10</text>
<text x="73.9" y="173.4">A2</text>
<text x="79.6" y="168.1">A10</text>
<text x="79.6" y="171.6">A2</text>
<text x="327.7" y="168.1">3</text>
<text x="327.7" y="171.6">4</text>
<text x="331.2" y="169.8">3</text>
<text x="331.2" y="173.4">4</text>
<text x="359.8" y="173.4">17</text>
<text x="359.8" y="169.8">18</text>
<text x="365.3" y="171.6">17</text>
<text x="365.3" y="168.1">18</text>
<text x="50.3" y="178.6">A8</text>
<text x="50.3" y="175.1">A7</text>
<text x="56" y="176.9">D-</text>
<text x="79.6" y="178.6">B9</text>
<text x="327.7" y="175.1">5</text>
<text x="327.7" y="178.6">6</text>
<text x="331.2" y="176.9">5</text>
<text x="359.8" y="176.9">16</text>
<text x="365.3" y="178.6">15</text>
<text x="365.3" y="175.1">16</text>
<text x="50.3" y="182.2">A9</text>
<text x="56" y="183.9">VBUS</text>
<text x="56" y="180.4">SBU1</text>
<text x="69.2" y="180.4">VBUS</text>
<text x="69.4" y="183.9">SBU2</text>
<text x="79.6" y="182.2">B8</text>
<text x="79.6" y="185.7">B7</text>
<text x="327.7" y="182.2">7</text>
<text x="327.7" y="185.7">8</text>
<text x="331.2" y="180.4">6</text>
<text x="331.2" y="183.9">7</text>
<text x="359.8" y="183.9">14</text>
<text x="359.8" y="180.4">15</text>
<text x="365.3" y="185.7">13</text>
<text x="365.3" y="182.2">14</text>
<text x="73" y="191">D+</text>
<text x="74.2" y="187.5">D-</text>
<text x="79.6" y="189.2">B6</text>
<text x="327.7" y="189.2">9</text>
<text x="331.2" y="187.5">8</text>
<text x="331.2" y="191">9</text>
<text x="359.8" y="191">12</text>
<text x="359.8" y="187.5">13</text>
<text x="365.3" y="189.2">12</text>
<text x="50.3" y="192.8">B4</text>
<text x="56" y="194.5">VBUS</text>
<text x="71.6" y="194.5">CC2</text>
<text x="79.6" y="192.8">B5</text>
<text x="325.6" y="192.8">10</text>
<text x="325.6" y="196.3">11</text>
<text x="331.2" y="194.5">10</text>
<text x="359.8" y="194.5">11</text>
<text x="365.3" y="196.3">10</text>
<text x="365.3" y="192.8">11</text>
<text x="325.6" y="199.8">12</text>
<text x="325.6" y="203.3">13</text>
<text x="331.2" y="198">11</text>
<text x="331.2" y="201.6">12</text>
<text x="359.8" y="198">10</text>
<text x="361.8" y="201.6">9</text>
<text x="365.3" y="203.3">8</text>
<text x="365.3" y="199.8">9</text>
<text x="325.6" y="206.9">14</text>
<text x="331.2" y="205.1">13</text>
<text x="331.2" y="208.6">14</text>
<text x="361.8" y="208.6">7</text>
<text x="361.8" y="205.1">8</text>
<text x="365.3" y="206.9">7</text>
<text x="325.6" y="210.4">15</text>
<text x="325.6" y="213.9">16</text>
<text x="331.2" y="212.2">15</text>
<text x="331.2" y="215.7">16</text>
<text x="361.8" y="215.7">5</text>
<text x="361.8" y="212.2">6</text>
<text x="365.3" y="213.9">5</text>
<text x="365.3" y="210.4">6</text>
<text x="325.6" y="217.5">17</text>
<text x="325.6" y="221">18</text>
<text x="331.2" y="219.2">17</text>
<text x="361.8" y="219.2">4</text>
<text x="365.3" y="221">3</text>
<text x="365.3" y="217.5">4</text>
<text x="325.6" y="224.5">19</text>
<text x="331.2" y="222.7">18</text>
<text x="331.2" y="226.3">19</text>
<text x="361.8" y="226.3">2</text>
<text x="361.8" y="222.7">3</text>
<text x="365.3" y="224.5">2</text>
<text x="138.9" y="233.3">1</text>
<text x="169.5" y="233.3">5</text>
<text x="325.6" y="228">20</text>
<text x="331.2" y="229.8">20</text>
<text x="361.8" y="229.8">1</text>
<text x="365.3" y="228">1</text>
<text x="142.4" y="235.1">VIN</text>
<text x="159.1" y="235.1">VOUT</text>
<text x="138.9" y="240.4">3</text>
<text x="142.4" y="242.1">CE</text>
<text x="163.4" y="242.1">NC</text>
<text x="169.5" y="240.4">4</text>
<text x="146.2" y="258">1</text>
<text x="162.3" y="258">2</text>
</g>
<g font-size="3.2" fill="#f00">
<text x="66.2" y="58.7">VCC</text>
<text x="74.3" y="56.9">8</text>
</g>
<g font-size="3.2">
<text x="47.2" y="67.5">4</text>
<text x="50.7" y="69.3">GND</text>
<text x="56.2" y="106.3">4</text>
<text x="72.3" y="106.3">3</text>
<text x="56.2" y="113.4">1</text>
<text x="72.3" y="113.4">2</text>
<text x="50.3" y="161">A1</text>
<text x="56" y="162.8">GND</text>
<text x="70.8" y="176.9">GND</text>
<text x="79.6" y="175.1">B12</text>
<text x="48.3" y="185.7">A12</text>
<text x="50.3" y="189.2">B1</text>
<text x="56" y="191">GND</text>
<text x="56" y="187.5">GND</text>
<text x="138.9" y="236.9">2</text>
<text x="142.4" y="238.6">VSS</text>
</g>
<g font-size="2.8">
<text x="174.6" y="69.5" transform="rotate(-90 174.6 69.5)">50</text>
<text x="178.1" y="69.5" transform="rotate(-90 178.1 69.5)">23</text>
<text x="185.2" y="69.5" transform="rotate(-90 185.2 69.5)">45</text>
<text x="190.5" y="69.5" transform="rotate(-90 190.5 69.5)">44</text>
<text x="197.5" y="69.5" transform="rotate(-90 197.5 69.5)">49</text>
<text x="201" y="69.5" transform="rotate(-90 201 69.5)">42</text>
<text x="204.6" y="69.5" transform="rotate(-90 204.6 69.5)">33</text>
<text x="208.1" y="69.5" transform="rotate(-90 208.1 69.5)">22</text>
<text x="211.6" y="69.5" transform="rotate(-90 211.6 69.5)">10</text>
<text x="215.2" y="68" transform="rotate(-90 215.2 68)">1</text>
<text x="220.5" y="69.5" transform="rotate(-90 220.5 69.5)">48</text>
<text x="225.7" y="69.5" transform="rotate(-90 225.7 69.5)">43</text>
<text x="243.5" y="76.7">47</text>
<text x="243.5" y="80.2">46</text>
<text x="159.1" y="92.5">56</text>
<text x="245.1" y="94.3">3</text>
<text x="245.1" y="90.8">2</text>
<text x="159.1" y="101.4">55</text>
<text x="159.1" y="97.8">53</text>
<text x="245.1" y="101.4">5</text>
<text x="245.1" y="97.8">4</text>
<text x="159.1" y="104.9">54</text>
<text x="245.1" y="104.9">6</text>
<text x="159.1" y="113.7">52</text>
<text x="159.1" y="108.4">51</text>
<text x="245.1" y="111.9">8</text>
<text x="245.1" y="108.4">7</text>
<text x="243.5" y="119">11</text>
<text x="245.1" y="115.5">9</text>
<text x="243.5" y="122.5">12</text>
<text x="243.5" y="129.6">14</text>
<text x="243.5" y="126">13</text>
<text x="243.5" y="136.6">16</text>
<text x="243.5" y="133.1">15</text>
<text x="159.1" y="140.2">20</text>
<text x="243.5" y="143.7">18</text>
<text x="243.5" y="140.2">17</text>
<text x="159.1" y="147.2">21</text>
<text x="243.5" y="147.2">27</text>
<text x="243.5" y="154.3">29</text>
<text x="243.5" y="150.7">28</text>
<text x="243.5" y="161.3">31</text>
<text x="243.5" y="157.8">30</text>
<text x="159.1" y="164.9">26</text>
<text x="243.5" y="164.9">32</text>
<text x="243.5" y="171.9">35</text>
<text x="243.5" y="168.4">34</text>
<text x="243.5" y="179">37</text>
<text x="243.5" y="175.4">36</text>
<text x="159.1" y="184.3">25</text>
<text x="159.1" y="180.7">24</text>
<text x="243.5" y="189.5">39</text>
<text x="243.5" y="186">38</text>
<text x="243.5" y="196.6">41</text>
<text x="243.5" y="193.1">40</text>
<text x="185.2" y="206.9" transform="rotate(-90 185.2 206.9)">19</text>
<text x="202.8" y="206.9" transform="rotate(-90 202.8 206.9)">57</text>
</g>
<g font-size="2.8" fill="#36c">
<text x="175.9" y="78.5" transform="rotate(-90 175.9 78.5)">DVDD</text>
<text x="179.5" y="78.5" transform="rotate(-90 179.5 78.5)">DVDD</text>
<text x="191.8" y="82.4" transform="rotate(-90 191.8 82.4)">VREG_IN</text>
<text x="198.9" y="79.6" transform="rotate(-90 198.9 79.6)">IOVDD</text>
<text x="202.4" y="79.6" transform="rotate(-90 202.4 79.6)">IOVDD</text>
<text x="205.9" y="79.6" transform="rotate(-90 205.9 79.6)">IOVDD</text>
<text x="209.5" y="79.6" transform="rotate(-90 209.5 79.6)">IOVDD</text>
<text x="213" y="79.6" transform="rotate(-90 213 79.6)">IOVDD</text>
<text x="216.5" y="79.6" transform="rotate(-90 216.5 79.6)">IOVDD</text>
<text x="221.8" y="83.2" transform="rotate(-90 221.8 83.2)">USB_VDD</text>
<text x="231.3" y="81.5">USB_DM</text>
<text x="231.9" y="78">USB_DP</text>
<text x="186.5" y="86.7" transform="rotate(-90 186.5 86.7)">VREG_VOUT</text>
<text x="227.1" y="85.1" transform="rotate(-90 227.1 85.1)">ADC_AVDD</text>
<text x="163.7" y="93.9">QSPI_SS</text>
<text x="234" y="95.7">GPIO1</text>
<text x="234" y="92.1">GPIO0</text>
<text x="163.7" y="99.2">QSPI_SD0</text>
<text x="234" y="99.2">GPIO2</text>
<text x="163.7" y="102.7">QSPI_SD1</text>
<text x="163.7" y="106.2">QSPI_SD2</text>
<text x="234" y="106.2">GPIO4</text>
<text x="234" y="102.7">GPIO3</text>
<text x="163.7" y="109.8">QSPI_SD3</text>
<text x="234" y="113.3">GPIO6</text>
<text x="234" y="109.8">GPIO5</text>
<text x="163.7" y="115.1">QSPI_SCLK</text>
<text x="234" y="116.8">GPIO7</text>
<text x="234" y="123.9">GPIO9</text>
<text x="234" y="120.4">GPIO8</text>
<text x="232.4" y="130.9">GPIO11</text>
<text x="232.4" y="127.4">GPIO10</text>
<text x="232.4" y="138">GPIO13</text>
<text x="232.4" y="134.5">GPIO12</text>
<text x="163.7" y="141.5">XIN</text>
<text x="232.4" y="141.5">GPIO14</text>
<text x="163.7" y="148.6">XOUT</text>
<text x="232.4" y="148.6">GPIO16</text>
<text x="232.4" y="145">GPIO15</text>
<text x="232.4" y="155.6">GPIO18</text>
<text x="232.4" y="152.1">GPIO17</text>
<text x="232.4" y="159.2">GPIO19</text>
<text x="163.7" y="166.2">RUN</text>
<text x="232.4" y="166.2">GPIO21</text>
<text x="232.4" y="162.7">GPIO20</text>
<text x="232.4" y="173.3">GPIO23</text>
<text x="232.4" y="169.7">GPIO22</text>
<text x="232.4" y="176.8">GPIO24</text>
<text x="163.7" y="185.6">SWD</text>
<text x="163.7" y="182.1">SWCLK</text>
<text x="232.4" y="180.3">GPIO25</text>
<text x="224.1" y="190.9">GPIO27_ADC1</text>
<text x="224.1" y="187.4">GPIO26_ADC0</text>
<text x="224.1" y="198">GPIO29_ADC3</text>
<text x="224.1" y="194.4">GPIO28_ADC2</text>
<text x="186.5" y="202.3" transform="rotate(-90 186.5 202.3)">TESTEN</text>
<text x="204.2" y="202.3" transform="rotate(-90 204.2 202.3)">GND</text>
</g>
</svg>
